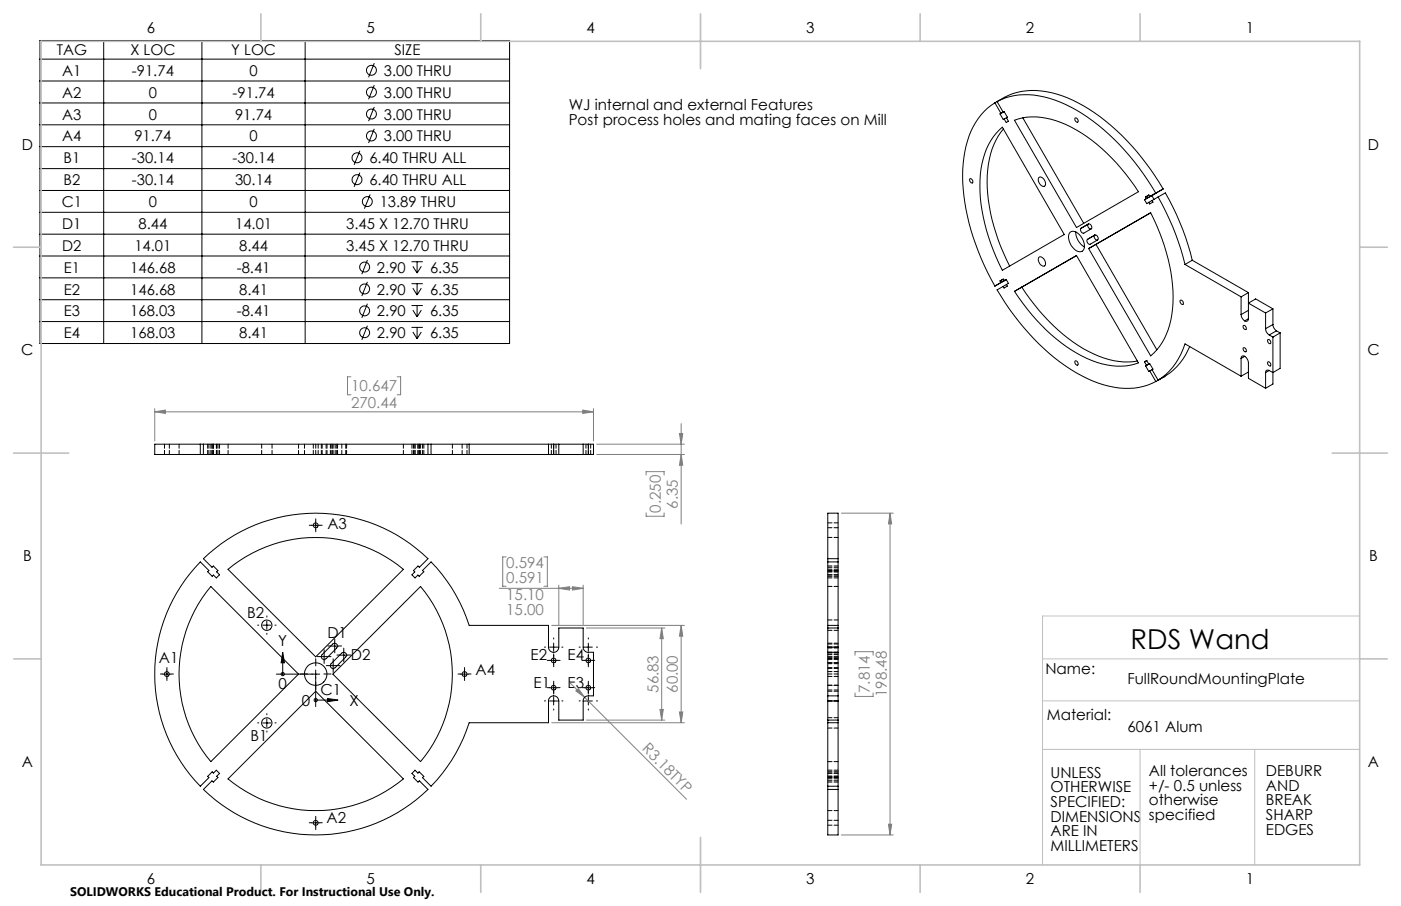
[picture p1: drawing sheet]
<svg xmlns="http://www.w3.org/2000/svg" width="432mm" height="279mm" viewBox="0 0 432 279" stroke-linecap="round" stroke-linejoin="round" font-family="sans-serif">
<g fill="none" stroke="#000" stroke-width=".31">
<path d="M12.3 12.5h144.8v93.4h-144.8zM12.3 18.2h144.8M32 12.5v93.4M62.2 12.5v93.4M94.1 12.5v93.4M115.4 19.5l-1.8 4.3M12.3 25h144.8M12.3 31.8h144.8M12.3 38.5h144.8M115.4 26.2l-1.8 4.4M115.4 33l-1.8 4.4M115.4 39.7l-1.8 4.4"/>
<path d="M12.3 45.2h144.8M12.3 52h144.8M12.3 58.7h144.8M110.9 46.5l-1.8 4.3M110.9 53.2l-1.8 4.4M114.1 60l-1.8 4.3M12.3 65.5h144.8M12.3 72.2h144.8M12.3 79h144.8M12.3 85.7h144.8M12.3 92.4h144.8M12.3 99.2h144.8"/>
<path d="M113.2 80.2l-1.7 4.4M113.2 86.9l-1.7 4.4M113.2 93.7l-1.7 4.3M126.8 80.7h3.5M126.8 87.5h3.5M126.8 94.2h3.5M127.2 82.1l1.4 2.1M127.2 88.9l1.4 2.1M127.2 95.6l1.4 2.1M128.6 80.7v3.5M128.6 87.5v3.5M128.6 94.2v3.5"/>
<path d="M129.9 82.1l-1.3 2.1M129.9 88.9l-1.3 2.1M129.9 95.6l-1.3 2.1M113.2 100.4l-1.7 4.4M126.8 101h3.5M127.2 102.4l1.4 2.1M128.6 101v3.5M129.9 102.4l-1.3 2.1M96.1 162h2.4M97.3 160.8v2.5M81 192.8h2.5M82.2 191.6v2.5"/>
<path d="M101.9 199.2h2.5M103.2 198v2.5M169.4 199.6h2.5M170.6 198.3v2.5M180.1 199.6h2.5M181.3 198.3v2.5M50.2 207.9h2.5M51.4 206.6v2.5M87.1 204.4v3.5M87.1 201.1l.6 3.3h-1.1zM97.3 206.6v11.3M97.3 215.9h3.6"/>
<path d="M98.5 207.9h-13.3M100.9 215.4l3.3 .5-3.3 .5zM104.7 202h2.5M105.9 200.8v2.5M141.9 207.9h2.5M143.2 206.6v2.5M169.4 203.7h2.5M169.4 212.1h2.5M169.4 216.2h2.5M170.6 202.4v2.5M170.6 210.8v2.5M170.6 214.9v2.5"/>
<path d="M180.1 203.7h2.5M180.1 212.1h2.5M180.1 216.2h2.5M181.3 202.4v2.5M181.3 210.8v2.5M181.3 214.9v2.5M81 223h2.5M82.2 221.7v2.5M96.1 253.8h2.4M97.3 252.5v2.5"/>
<circle cx="114.5" cy="21.7" r="1.53"/>
<circle cx="114.5" cy="28.4" r="1.53"/>
<circle cx="114.5" cy="35.2" r="1.53"/>
<circle cx="110" cy="48.7" r="1.53"/>
<circle cx="110" cy="55.4" r="1.53"/>
<circle cx="114.5" cy="41.9" r="1.53"/>
<circle cx="113.2" cy="62.2" r="1.53"/>
<circle cx="112.4" cy="89.1" r="1.54"/>
<circle cx="112.4" cy="82.4" r="1.53"/>
<circle cx="112.4" cy="95.9" r="1.53"/>
<circle cx="112.4" cy="102.6" r="1.53"/>
<circle cx="87.1" cy="207.9" r=".5"/>
<circle cx="97.3" cy="215.9" r=".5"/>
</g>
<g fill="none" stroke="#808080" stroke-width=".31">
<path d="M108.2 116.2h-1.1v5.5h1.1M122.4 116.2h1.1v5.5h-1.1M47.7 127l3.3-.5v1zM47.7 126v10M47.7 127h135.2M179.6 126.5l3.3 .5-3.3 .5zM182.9 126v10M183.9 137h27M209.4 133.7h1l-.5 3.3zM209.9 130.6v31M183.9 140.2h27M199.1 146.5v-1h5.6v1"/>
<path d="M199.1 158.2v1h5.6v-1M209.9 140.2l.5 3.3h-1zM259.3 158.3h16M274.3 158.3l.5 3.3h-1zM274.3 158.3v99.2M156 171.7h-1.1v9.1h1.1M167.6 171.7h1.1v9.1h-1.1M153.9 181.4h25.8M170 192.9h40.9M172.2 181.4l3.3-.5v1.1zM172.2 180.4v12.3M176.4 180.9l3.3 .5-3.3 .6z"/>
<path d="M179.7 180.4v12.3M180.7 193.7h24.2M203.9 193.7l.5 3.3h-1zM203.9 193.7v28.4M209.9 192.9l.5 3.3h-1zM209.9 192.9v30M175.7 210.6l4.5 4.5M177.5 213.1l.7-.8 2 2.8zM180.2 215.1l31.4 31.4M203.4 218.8h1l-.5 3.3zM209.4 219.6h1l-.5 3.3zM263.5 202.1v-1.1h5.6v1.1"/>
<path d="M263.5 213.7v1.1h5.6v-1.1M170 222.9h40.9M180.7 222.1h24.2M259.3 257.5h16M273.8 254.2h1l-.5 3.3z"/>
</g>
<g fill="none" stroke="#000" stroke-width=".31" stroke-dasharray="15.2 1.3 1.3 1.3">
<path d="M96.1 162h-.8M97.3 160.7v-.7M97.3 163.2v.8M98.6 162h.7M79.7 192.8h-.3M82.2 190.3v-.4M82.2 195.3v.3M84.7 192.8h.4M101.9 199.2h-.8M103.2 198v-.9M104.4 199.2h.9M168.2 199.6h-.4"/>
<path d="M170.7 197.1v-.4M173.2 199.6h.3M178.8 199.6h-.3M181.3 197.1v-.4M183.8 199.6h.4M50.2 207.9h-.8M51.4 206.6v-.7M51.4 209.1v.8M52.7 207.9h.7M94.8 207.9h-2.2M97.3 205.4v-2.3M97.3 210.4v2.2"/>
<path d="M98.7 202.5h-.9M99.8 207.9h2.2M99.9 202.5v-1.3M99.9 202.5h-1.2M99.9 202.5v1.2M99.9 202.5h1.3M99.9 201.2v-.8M99.9 203.7v.9M101.2 202.5h.8M101.4 205.3h-.8M102.7 205.3v-1.3M102.7 205.3h-1.3"/>
<path d="M102.7 205.3v1.2M102.7 205.3h1.2M102.7 204v-.8M102.7 206.5v.9M103.2 200.5v.8M103.9 205.3h.9M104.7 202h-.9M106 200.8v-.9M106 203.3v.8M107.2 202h.9M141.9 207.9h-.7M143.2 206.6v-.7"/>
<path d="M143.2 209.1v.8M144.4 207.9h.8M168.2 216.2h-.4M169.4 203.7h-.7M169.4 212.1h-.7M170.7 202.4v-.7M170.7 204.9v.7M170.7 210.8v-.7M170.7 213.3v.7M170.7 213.7v-.4M170.7 218.7v.3M170.7 202.1v.3"/>
<path d="M171.9 203.7h.7M171.9 212.1h.7M173.2 216.2h.3M178.8 216.2h-.3M180.1 203.7h-.7M180.1 212.1h-.7M181.3 202.4v-.7M181.3 204.9v.7M181.3 210.8v-.7M181.3 213.3v.7M181.3 202.1v.3M181.3 213.7v-.4"/>
<path d="M181.3 218.7v.3M182.6 203.7h.7M182.6 212.1h.7M183.8 216.2h.4M79.7 222.9h-.3M82.2 220.4v-.3M82.2 225.4v.4M84.7 222.9h.4M96.1 253.7h-.8M97.3 252.5v-.8M97.3 255v.9M98.6 253.7h.7"/>
</g>
<path d="M419.1 190h-97.8v76.7M321.3 203.2h97.8M321.3 216.1h97.8M321.3 231.1h97.8M351.4 231.1v35.6M386.7 231.1v35.6" fill="none" stroke="#c0c0c0" stroke-width=".31"/>
<g fill="none" stroke="#c0c0c0" stroke-width=".5">
<path d="M12.7 12.7h406.4v254h-406.4zM80.4 4.2v8.5M148.2 4.2v8.5M215.9 4.2v17M283.6 4.2v8.5M351.4 4.2v8.5M4.2 76.2h8.5M419.1 76.2h8.5M4.2 139.7h17M410.6 139.7h17M4.2 203.2h8.5M419.1 203.2h8.5"/>
<path d="M215.9 258.2v17M80.4 266.7v8.5M148.2 266.7v8.5M283.6 266.7v8.5M351.4 266.7v8.5"/>
</g>
<path d="M100.9 215.4l3.3 .5-3.3 .5zM87.1 201.1l.6 3.3h-1.1z" fill="#000"/>
<g fill="#808080">
<path d="M177.5 213.1l.7-.8 2 2.8z"/>
<path d="M203.4 218.8h1l-.5 3.3zM203.9 193.7l.5 3.3h-1z"/>
<path d="M209.9 140.2l.5 3.3h-1zM209.4 133.7h1l-.5 3.3z"/>
<path d="M209.9 192.9l.5 3.3h-1zM209.4 219.6h1l-.5 3.3z"/>
<path d="M274.3 158.3l.5 3.3h-1zM273.8 254.2h1l-.5 3.3z"/>
<path d="M47.7 127l3.3-.5v1zM179.6 126.5l3.3 .5-3.3 .5z"/>
<path d="M172.2 181.4l3.3-.5v1.1zM176.4 180.9l3.3 .5-3.3 .6z"/>
</g>
<g fill="none" stroke="#000" stroke-width=".31">
<path d="M306.6 31.7a21.6 21.6 0 0 0-9.2 15.1 57.2 57.2 0 0 0 4.1 30.7l2.9 6.5 2.2 4.2 3.5-2M306.6 31.7a21.5 21.5 0 0 1 20.7-2.2 60.8 60.8 0 0 1 27.3 22.7l3.9 6.1M306.6 31.7l1.9 3.3M308.2 35.1l1 1.8 .3-.2M308.5 35l-.3 .1M309.2 39.8a25.6 25.6 0 0 0-4.9 18.1 61.1 61.1 0 0 0 6.9 24.2M309.5 34.4l-.3 .2-1.9-3.3a21.7 21.7 0 0 1 17.7-.5 59.4 59.4 0 0 1 26 20.8l5.2 8M309.5 34.4l1 1.7-.3 .2M309.5 34.4l-1 .6M309.5 34.4l-1.3 .7M310.2 36.3l.6 1.1-.7 .4-.6-1.1M310.2 36.3l-.7 .4"/>
<path d="M312.7 37.1a21.6 21.6 0 0 1 17.5 2.1 57.5 57.5 0 0 1 20.7 19.9l-19.1 11.1zM315.2 36.3l18.8 32.6M331.4 36.4a.8 .8 0 0 1 .7 .4 .8 .8 0 0 1-.1 .9l-.6-.4zM299 55.1a.78 .78 0 0 1 .7 .5 .78 .78 0 0 1-.2 .8l-.5-.4-.2-.5zM307.9 40.1l1-.9 19.1 33.1-19.1 11.1a54.8 54.8 0 0 1-6.5-31.4 20.9 20.9 0 0 1 5.5-11.9zM320.2 54.7a1.83 1.83 0 0 1 1.9 2.6 1.41 1.41 0 0 1-2-1.3l-.1-.8zM355.6 59.9h.1M355.6 59.9l-2.2 1.3M355.6 59.9l-.6 .4 .7 1.2M356.2 59.6l-1.8 1-.3-.5-1 .6 .3 .5M358.5 58.3l-5.8 3.3M358.5 58.3l-2.3 1.3"/>
<path d="M320.2 79.3a1.75 1.75 0 0 1 1.7 .8 1.75 1.75 0 0 1 0 1.9 1.87 1.87 0 0 1-1.7-2.7zM329.7 71.7a2.26 2.26 0 0 1 3.3 1 3.5 3.5 0 0 1 .5 4.8 3.5 3.5 0 0 1-3.9-2.9l-.3-1.6zM331.6 71.5a5.3 5.3 0 0 0 2.6 4.6M335.4 69.1a1.02 1.02 0 0 0 .9 1.5M335.4 69.1l-2.2 1.3M335.5 69.1a.99 .99 0 0 1 .8 1.5l-2.3 1.3a.99 .99 0 0 1-.8-1.5M335.5 69.1l-2.3 1.3M335.5 69.1h-.1M335.5 76.7l19.1-11.1a54.4 54.4 0 0 1 6.6 31.4 19.7 19.7 0 0 1-6.6 12.7zM335.5 76.7l2.3-1.3 18.8 32.5M337.4 72.5a.99 .99 0 0 0 .8 1.5M337.4 72.5l-2.3 1.3"/>
<path d="M337.5 72.5a.99 .99 0 0 1 .8 1.5l-2.3 1.3a.99 .99 0 0 1-.9-1.5M337.5 72.5l-2.4 1.3M337.5 72.5h-.1M352.7 61.6l.7 1.2 .6-.4M353.4 61.2l-.7 .4M355.1 61.8l.3 .5-1.1 .6-.3-.5M355.1 61.8l-1.1 .6M356.9 60.7a80 80 0 0 1 8.3 20.9M356.9 60.7l2.3-1.2a80.4 80.4 0 0 1 8.3 20.8M356.9 60.7l-1.8 1.1M309.2 88.3l-1.9 1.1a68 68 0 0 0 27.9 27.4 24 24 0 0 0 19.8 1.5l1.2-.6M310.1 86.2l.7 1.2-.6 .3"/>
<path d="M310.1 86.2l-.6 .4-.3-.5-1 .5 .3 .5M310.2 87.7l.3 .5-1 .6-.3-.5M310.2 87.7l-1 .6M312.7 89.9l19.1-11.1 19.1 33.1a21.5 21.5 0 0 1-17.5-2.2 57.2 57.2 0 0 1-20.7-19.8zM314.9 88.5a56.2 56.2 0 0 0 22.3 20.7 22.2 22.2 0 0 0 13.4 2.1M363.7 92.7a.7 .7 0 0 1 .9 .3 .7 .7 0 0 1-.2 .9l-.4-.2zM365.2 81.6l17.3 9.9M367.5 80.3l-2.3 1.3M367.5 80.3l17.3 9.9M382.5 97a2.42 2.42 0 0 0 1.1 2M382.5 91.5v5.5M384.8 98.3a.7 .7 0 0 1-.4 .7 .7 .7 0 0 1-.8 0"/>
<path d="M384.8 90.2v8.1M384.8 90.2l-2.3 1.3M384.8 95.7l-2.3 1.3M384.8 98.3l-1.2 .7M390.1 96.5v4.9M392.3 95.2l-5.3-3-2.2 1.3 5.3 3M392.3 95.2v4.9M392.3 95.2l-2.2 1.3M331.3 111.4a.73 .73 0 0 1 .8 .3 .73 .73 0 0 1-.1 .9l-.6-.5zM353.1 112.9l1 1.7 .3-.2M353.4 112.7l-.3 .2M354.3 112.1l1.1 1.7-.3 .2"/>
<path d="M354.3 112.1l-.3 .2-.6-1.1-.7 .4 .7 1.1M354.3 112.1l-.9 .6M354.3 112.1l-1.2 .8M354.4 114.4l1.8 3.3M355.1 114l1.8 3.3M355.1 114l-.7 .4M358.5 116.3h.1M358.5 116.3l-2.3 1.4M366.7 106.9a19.6 19.6 0 0 1-9.8 10.4M382.5 116l-17.3-10a20.2 20.2 0 0 1-8.3 11.3M382.5 110.6v5.4M383.2 107.4a.68 .68 0 0 1 .8 .2 .68 .68 0 0 1-.2 .9l-.5-.4z"/>
<path d="M383.3 100.4a.73 .73 0 0 1 .7 .4 .73 .73 0 0 1-.2 .8l-.5-.4zM383.6 109.9a2.69 2.69 0 0 1 1.2 1.9v4.9l5.3 3M383.6 109.9a.69 .69 0 0 0-.8-.1 .69 .69 0 0 0-.3 .8M383.6 109.9l-1.1 .7M384.8 114.7l-2.3 1.3M390.1 101.4a2.29 2.29 0 0 0 1.1 1.9M390.1 114.9v4.8M390.8 104.7a.75 .75 0 0 1 .8 .5 .75 .75 0 0 1-.2 .8l-.6-.4zM390.8 111.6a.75 .75 0 0 1 .8 .4 .75 .75 0 0 1-.2 .9l-.6-.5zM391.2 114.3a.69 .69 0 0 0-.8-.1 .69 .69 0 0 0-.3 .7M391.2 103.3l1.1 .7M391.2 114.3l-1.1 .6"/>
<path d="M392.3 100.1a2.51 2.51 0 0 0 1.1 1.9M392.3 104v14.4l-2.2 1.3M392.3 100.1l-2.2 1.3M393.4 102l-2.2 1.3M393.4 102l1.1 .7M394.5 102.7v10.9l-2.2 1.3-1.1-.6M394.5 102.7l-2.2 1.3M61.7 137h-14v3.2h14M61.7 137h1M61.7 137v3.2M62.7 137h69.2M62.7 137v3.2"/>
<path d="M131.9 137v3.2M131.9 137h1M132.9 137h11.7M132.9 137v3.2M144.6 137v3.2M144.6 137h24.5M169.1 137h1.5M169.1 137v3.2M170.6 137h1.6M170.6 137v3.2M172.2 137v3.2M172.2 137h7.5"/>
<path d="M179.7 137h1.6M179.7 137v3.2M181.3 137h1.6v3.2h-1.6M181.3 137v3.2M61.7 140.2h1M62.7 140.2h69.2M131.9 140.2h1M132.9 140.2h11.7M144.6 140.2h24.5M169.1 140.2h1.5M170.6 140.2h1.6M172.2 140.2h7.5"/>
<path d="M179.7 140.2h1.6M62.7 172.3a49.7 49.7 0 0 1 69.2 0l-2.6 2.6-.5-.3-1.4 1.4 .4 .4-.8 .9 .9 .9 .9-.9 .4 .4 1.4-1.4-.4-.4 2.7-2.6a49.2 49.2 0 0 1 11.7 19.6h24.5v6.7a1.59 1.59 0 0 0 1.5 1.6 1.59 1.59 0 0 0 1.6-1.6v-5.9h7.5v5.9a1.57 1.57 0 0 0 1.6 1.6h1.6v13.4h-1.6a1.57 1.57 0 0 0-1.6 1.6v5.9h-7.5v-5.9a1.59 1.59 0 0 0-1.6-1.6 1.59 1.59 0 0 0-1.5 1.6v6.7h-24.5a49.5 49.5 0 0 1-11.7 19.6l-2.7-2.7 .4-.4-1.4-1.4-.4 .4-.9-.9-.9 1 .8 .9-.4 .4 1.4 1.4 .5-.4 2.6 2.7a49.7 49.7 0 0 1-69.2 0l2.6-2.7 .5 .4 1.4-1.4-.4-.4 .9-.9-1-1-.9 .9-.4-.4-1.4 1.4 .4 .4-2.7 2.7a49.6 49.6 0 0 1 0-69.2l2.7 2.6-.4 .4 1.4 1.4 .4-.4 .9 .9 1-.9-.9-.9 .4-.4-1.4-1.4-.5 .3zM70.3 175.6a42.1 42.1 0 0 1 54 0l-27 27zM255.1 173.3v19.6M255.1 172.3v-14h3.2v14M255.1 172.3v1M255.1 173.3h3.2M255.1 172.3h3.2M258.3 173.3v19.6M258.3 172.3v1M65 180.9l27 27-27 27a42.1 42.1 0 0 1 0-54zM255.1 199.6v1.6"/>
<path d="M255.1 192.9h3.2M255.1 193.7h3.2M255.1 192.9v6.7M255.1 199.6h3.2M258.3 199.6v1.6M258.3 192.9v6.7M97.3 213.2l27 27a42.2 42.2 0 0 1-54 0zM99.3 201.9l3.3-3.3a.86 .86 0 0 1 1.2 0 .86 .86 0 0 1 0 1.2l-3.3 3.3a.87 .87 0 0 1-1.2 0 .87 .87 0 0 1 0-1.2zM102.6 207.9l27-27a42.1 42.1 0 0 1 0 54zM105.3 201.4a.86 .86 0 0 1 1.3 0 .86 .86 0 0 1-.1 1.2l-3.2 3.3a.87 .87 0 0 1-1.2 0 .87 .87 0 0 1 0-1.2zM255.1 214.6v1.6M255.1 201.2h3.2"/>
<path d="M255.1 214.6h3.2M255.1 201.2v13.4M255.1 216.2v6.7M255.1 216.2h3.2M258.3 214.6v1.6M258.3 201.2v13.4M258.3 216.2v6.7M255.1 222.9v19.6M255.1 222.1h3.2M255.1 222.9h3.2M258.3 222.9v19.6M255.1 243.5v14h3.2v-14"/>
<path d="M255.1 242.5v1M255.1 242.5h3.2M255.1 243.5h3.2M258.3 242.5v1"/>
<circle cx="97.3" cy="162" r=".74"/>
<circle cx="82.2" cy="192.8" r="1.61"/>
<circle cx="51.4" cy="207.9" r=".75"/>
<circle cx="97.3" cy="207.9" r="3.5"/>
<circle cx="143.2" cy="207.9" r=".75"/>
<circle cx="170.6" cy="212.1" r=".72"/>
<circle cx="170.6" cy="203.7" r=".73"/>
<circle cx="181.3" cy="212.1" r=".72"/>
<circle cx="181.3" cy="203.7" r=".73"/>
<circle cx="82.2" cy="223" r="1.6"/>
<circle cx="97.3" cy="253.7" r=".75"/>
</g>
<g fill="none" stroke="#000" stroke-width=".31" stroke-dasharray="1.3 .6">
<path d="M50.7 137v3.2M55.2 137v3.2M64 137v3.2M64.4 137v3.2M65.4 137v3.2M65.8 137v3.2M66.7 137v3.2M66.8 137v3.2M67.2 137v3.2M67.7 137v3.2M80.6 137v3.2M93.8 137v3.2"/>
<path d="M96.6 137v3.2M99 137v3.2M100.5 137v3.2M101.8 137v3.2M102.6 137v3.2M103.3 137v3.2M105.3 137v3.2M127 137v3.2M127.5 137v3.2M127.8 137v3.2M127.9 137v3.2M128.8 137v3.2"/>
<path d="M128.9 137v3.2M129.2 137v3.2M129.3 137v3.2M130.2 137v3.2M130.6 137v3.2M142.4 137v3.2M169.9 137v3.2M180.6 137v3.2M52.2 140.2v-3.2M65 140.2v-3.2M70.3 140.2v-3.2M83.8 140.2v-3.2"/>
<path d="M92 140.2v-3.2M97.3 140.2v-3.2M98.1 140.2v-3.2M99.3 140.2v-3.2M100.8 140.2v-3.2M102.1 140.2v-3.2M102.6 140.2v-3.2M103.8 140.2v-3.2M104 140.2v-3.2M106.6 140.2v-3.2M106.8 140.2v-3.2M124.3 140.2v-3.2"/>
<path d="M129.6 140.2v-3.2M139.4 140.2v-3.2M143.9 140.2v-3.2M170.7 140.2v-3.2M171.4 140.2v-3.2M181.3 140.2v-3.2M182.1 140.2v-3.2M255.2 175.5h3.1M255.2 162.7h3.1M258.3 174.9h-3.1M258.3 176.3h-3.1M258.3 175.9h-3.1"/>
<path d="M258.3 177.3h-3.1M258.3 177.7h-3.1M258.3 176h-3.1M258.3 174.5h-3.1M258.3 177.2h-3.1M258.3 178.2h-3.1M258.3 176.4h-3.1M258.3 165.7h-3.1M258.3 161.2h-3.1M255.2 199.6h3.1M255.2 180.8h3.1M255.2 199.8h3.1"/>
<path d="M255.2 194.4h3.1M258.3 199.6h-3.1M258.3 198.6h-3.1M258.3 198.4h-3.1M258.3 191.2h-3.1M255.2 216.2h3.1M255.2 207.9h3.1M255.2 202.6h3.1M255.2 204.7h3.1M255.2 201.9h3.1M255.2 213.2h3.1M255.2 212.8h3.1"/>
<path d="M255.2 204.4h3.1M255.2 208.6h3.1M255.2 206.1h3.1M255.2 211.3h3.1M255.2 203.3h3.1M258.3 216.2h-3.1M258.3 201.4h-3.1M258.3 205.9h-3.1M258.3 203.1h-3.1M258.3 211.3h-3.1M258.3 202.9h-3.1M258.3 207.1h-3.1"/>
<path d="M258.3 201.1h-3.1M258.3 204.4h-3.1M255.2 234.9h3.1M255.2 224.5h3.1M258.3 239.8h-3.1M258.3 239.4h-3.1M258.3 238.4h-3.1M258.3 238h-3.1M258.3 238.5h-3.1M258.3 237.5h-3.1M258.3 221.3h-3.1M255.2 240.2h3.1"/>
<path d="M255.2 250h3.1M255.2 254.5h3.1M258.3 240.8h-3.1M258.3 241.2h-3.1M258.3 253h-3.1"/>
</g>
<text font-size="8.5" x="348.5" y="200.2">RDS Wand</text>
<g font-size="4.7">
<text x="45.3" y="10.1">6</text>
<text x="113" y="10.1">5</text>
<text x="180.7" y="10.1">4</text>
<text x="248.5" y="10.1">3</text>
<text x="316.2" y="10.1">2</text>
<text x="383.9" y="10.1">1</text>
<text x="175.3" y="34">WJ internal and external Features</text>
<text x="175.3" y="38.5">Post process holes and mating faces on Mill</text>
<text x="6.7" y="46.1">D</text>
<text x="421.6" y="46.1">D</text>
<text x="6.6" y="109.6">C</text>
<text x="421.5" y="109.6">C</text>
<text x="100.9" y="163.2">A3</text>
<text x="7.1" y="173.1">B</text>
<text x="422" y="173.1">B</text>
<text x="76.2" y="190.5">B2</text>
<text x="100.9" y="196.8">D1</text>
<text x="85.8" y="199.3">Y</text>
<text x="108.2" y="203.6">D2</text>
<text x="163.5" y="203.6">E2</text>
<text x="175" y="203.6">E4</text>
<text x="49" y="204.5">A1</text>
<text x="146.5" y="208">A4</text>
<text x="322.2" y="207.7">Name:</text>
<text x="85.9" y="212.6">0</text>
<text x="98.8" y="214.3">C1</text>
<text x="164.5" y="212.2">E1</text>
<text x="175" y="212.2">E3</text>
<text x="347.5" y="211.1">FullRoundMountingPlate</text>
<text x="93" y="217.7">0</text>
<text x="107.7" y="217.6">X</text>
<text x="322.7" y="221.9">Material:</text>
<text x="347.5" y="225.9">6061 Alum</text>
<text x="77.2" y="228.6">B1</text>
<text x="6.7" y="236.6">A</text>
<text x="323.8" y="239.8">UNLESS</text>
<text x="354.1" y="239.3">All tolerances</text>
<text x="390.2" y="239.4">DEBURR</text>
<text x="421.6" y="236.6">A</text>
<text x="323.8" y="244.3">OTHERWISE</text>
<text x="354.1" y="243.9">+/- 0.5 unless</text>
<text x="390.2" y="243.9">AND</text>
<text x="323.8" y="248.8">SPECIFIED:</text>
<text x="354.1" y="248.4">otherwise</text>
<text x="390.2" y="248.4">BREAK</text>
<text x="100.7" y="253.9">A2</text>
<text x="323.8" y="253.4">DIMENSIONS</text>
<text x="323.8" y="257.9">ARE IN</text>
<text x="354.1" y="252.9">specified</text>
<text x="390.2" y="252.9">SHARP</text>
<text x="390.2" y="257.5">EDGES</text>
<text x="323.8" y="262.4">MILLIMETERS</text>
<text x="45.3" y="272.6">6</text>
<text x="113" y="272.6">5</text>
<text x="180.7" y="272.6">4</text>
<text x="248.5" y="272.6">3</text>
<text x="316.2" y="272.6">2</text>
<text x="383.9" y="272.6">1</text>
</g>
<g font-size="4.7" fill="#808080">
<text x="108.2" y="120.7">10.647</text>
<text x="108.2" y="126">270.44</text>
<text x="203.7" y="158.1" transform="rotate(-90 203.7 158.1)">0.250</text>
<text x="208.9" y="156.8" transform="rotate(-90 208.9 156.8)">6.35</text>
<text x="156" y="175.2">0.594</text>
<text x="156" y="179.8">0.591</text>
<text x="156" y="185">15.10</text>
<text x="156" y="189.5">15.00</text>
<text x="202.9" y="213.7" transform="rotate(-90 202.9 213.7)">56.83</text>
<text x="208.9" y="213.7" transform="rotate(-90 208.9 213.7)">60.00</text>
<text x="268.1" y="213.7" transform="rotate(-90 268.1 213.7)">7.814</text>
<text x="273.3" y="215" transform="rotate(-90 273.3 215)">198.48</text>
<text x="197.7" y="231.1" transform="rotate(45 197.7 231.1)">R3.18TYP</text>
</g>
<g font-size="4.6">
<text x="17.5" y="17.1">TAG</text>
<text x="40.2" y="17.1">X LOC</text>
<text x="71.3" y="17.1">Y LOC</text>
<text x="121.6" y="17.1">SIZE</text>
<text x="19.2" y="23.4">A1</text>
<text x="40.7" y="23.4">-91.74</text>
<text x="76.9" y="23.4">0</text>
<text x="118.3" y="23.4">3.00 THRU</text>
<text x="19.2" y="30.1">A2</text>
<text x="45.9" y="30.1">0</text>
<text x="71.7" y="30.1">-91.74</text>
<text x="118.3" y="30.1">3.00 THRU</text>
<text x="19.2" y="36.9">A3</text>
<text x="45.9" y="36.9">0</text>
<text x="72.5" y="36.9">91.74</text>
<text x="118.3" y="36.9">3.00 THRU</text>
<text x="19.2" y="43.6">A4</text>
<text x="41.4" y="43.6">91.74</text>
<text x="76.9" y="43.6">0</text>
<text x="118.3" y="43.6">3.00 THRU</text>
<text x="19.6" y="50.4">B1</text>
<text x="40.6" y="50.4">-30.14</text>
<text x="71.7" y="50.4">-30.14</text>
<text x="113.8" y="50.4">6.40 THRU ALL</text>
<text x="19.6" y="57.1">B2</text>
<text x="40.7" y="57.1">-30.14</text>
<text x="72.5" y="57.1">30.14</text>
<text x="113.8" y="57.1">6.40 THRU ALL</text>
<text x="19" y="63.9">C1</text>
<text x="45.9" y="63.9">0</text>
<text x="76.9" y="63.9">0</text>
<text x="117" y="63.9">13.89 THRU</text>
<text x="19.2" y="70.5">D1</text>
<text x="42.7" y="70.5">8.44</text>
<text x="72.5" y="70.5">14.01</text>
<text x="106.7" y="70.5">3.45 X 12.70 THRU</text>
<text x="19.2" y="77.3">D2</text>
<text x="41.4" y="77.3">14.01</text>
<text x="73.7" y="77.3">8.44</text>
<text x="106.7" y="77.3">3.45 X 12.70 THRU</text>
<text x="19.7" y="84.1">E1</text>
<text x="40.1" y="84.1">146.68</text>
<text x="73" y="84.1">-8.41</text>
<text x="116.2" y="84.1">2.90</text>
<text x="132.5" y="84.1">6.35</text>
<text x="19.7" y="90.8">E2</text>
<text x="40.1" y="90.8">146.68</text>
<text x="73.7" y="90.8">8.41</text>
<text x="116.2" y="90.8">2.90</text>
<text x="132.5" y="90.8">6.35</text>
<text x="19.7" y="97.6">E3</text>
<text x="40.1" y="97.6">168.03</text>
<text x="73" y="97.6">-8.41</text>
<text x="116.2" y="97.6">2.90</text>
<text x="132.5" y="97.6">6.35</text>
<text x="19.7" y="104.3">E4</text>
<text x="40.1" y="104.3">168.03</text>
<text x="73.7" y="104.3">8.41</text>
<text x="116.2" y="104.3">2.90</text>
<text x="132.5" y="104.3">6.35</text>
</g>
<text font-size="3.8" x="21.6" y="276.3">SOLIDWORKS Educational Product. For Instructional Use Only.</text>
</svg>
